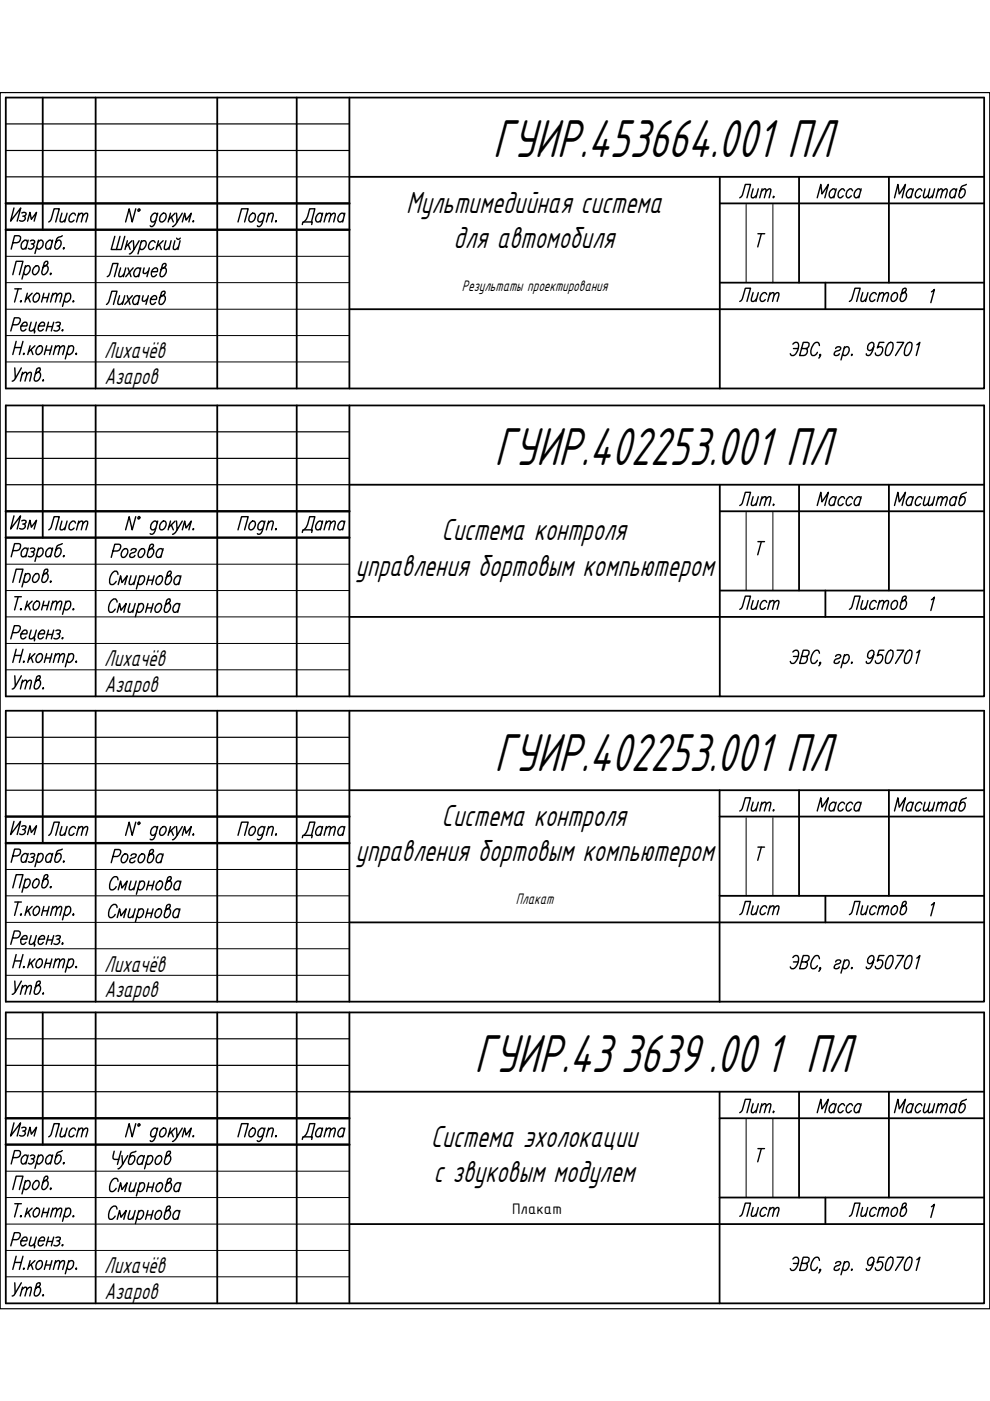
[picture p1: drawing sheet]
<svg xmlns="http://www.w3.org/2000/svg" width="210mm" height="297mm" viewBox="0 0 210 297" stroke-linecap="round" stroke-linejoin="round" font-family="sans-serif">
<g fill="none" stroke="#000" stroke-width=".38">
<path d="M1.2 20.7h207.5v61.7h-207.5zM9.1 20.7v28M20.3 20.7v61.7M46.1 20.7v61.7M62.9 20.7v61.7M74.1 20.7v61.7M74.1 37.5h134.6M152.6 37.5v44.9M169.4 37.5v22.4M188.5 37.5v22.4M152.6 43.1h56.1M152.6 59.9h56.1"/>
<path d="M175 59.9v5.7M74.1 65.6h134.6M1.2 86h207.5v61.6h-207.5zM9.1 86v28M20.3 86v61.6M46.1 86v61.6M62.9 86v61.6M74.1 86v61.6M74.1 102.8h134.6M152.6 102.8v44.8M152.6 108.4h56.1M169.4 102.8v22.4"/>
<path d="M188.5 102.8v22.4M74.1 130.8h134.6M152.6 125.2h56.1M175 125.2v5.6M1.2 150.7h207.5v61.7h-207.5zM9.1 150.7v28.1M20.3 150.7v61.7M46.1 150.7v61.7M62.9 150.7v61.7M74.1 150.7v61.7M74.1 167.5h134.6M152.6 167.5v44.9"/>
<path d="M152.6 173.1h56.1M169.4 167.5v22.4M188.5 167.5v22.4M74.1 195.6h134.6M152.6 189.9h56.1M175 189.9v5.7M1.2 214.7h207.5v61.6h-207.5zM9.1 214.7v28M20.3 214.7v61.6M46.1 214.7v61.6M62.9 214.7v61.6M74.1 214.7v61.6"/>
<path d="M74.1 231.5h134.6M152.6 231.5v44.8M152.6 237.1h56.1M169.4 231.5v22.4M188.5 231.5v22.4M74.1 259.5h134.6M152.6 253.9h56.1M175 253.9v5.6"/>
</g>
<g fill="none" stroke="#000" stroke-width=".21">
<path d="M1.2 59.9h72.9M1.2 54.3h72.9M158.2 43.3v16.6M163.9 43.3v16.6M1.2 65.6h72.9M1.2 76.7h72.9M1.2 71.1h72.9M1.2 119.6h72.9M158.2 108.6v16.6M163.9 108.6v16.6M1.2 130.8h72.9M1.2 125.2h72.9"/>
<path d="M1.2 136.4h72.9M1.2 142h72.9M158.2 173.4v16.5M163.9 173.4v16.5M1.2 195.6h72.9M1.2 189.9h72.9M1.2 184.3h72.9M1.2 206.8h72.9M1.2 201.2h72.9M158.2 237.3v16.6M163.9 237.3v16.6M1.2 259.5h72.9"/>
<path d="M1.2 253.9h72.9M1.2 248.3h72.9M1.2 270.7h72.9M1.2 265.1h72.9"/>
</g>
<g fill="none" stroke="#000" stroke-width=".3">
<path d="M2.7 58.2l.7-2.8h1.5l-.8 2.8M2.7 51.5h.9a.84 .84 0 0 0 .7-.6 .84 .84 0 0 0-.3-.9h-.9l-.7 2.8M5.3 56.8l.5-.5h.3a1.17 1.17 0 0 1-.8 1.9l-.3-.4M5.4 56.3l-.7 2.9M5.8 51.3l-.3-.4a1.17 1.17 0 0 0-.8 1.9h.4l.5-.4M6 50.9l-.5 1.9M6.4 51.1l.4-.2 .5 .2a.52 .52 0 0 1-.7 .6M6.9 51.7a.66 .66 0 0 1 0 .9 .66 .66 0 0 1-.9 0M7.5 56.5l.5-.2a1.17 1.17 0 0 1-.8 1.9 1.13 1.13 0 0 1 .3-1.7zM8 51.3l.6-.4h.2a1.14 1.14 0 0 1 .3 1.2 1.14 1.14 0 0 1-1 .7l-.3-.4M8.2 50.9l-.8 2.8M9.6 56.3h.3a1.17 1.17 0 0 1-.8 1.9l-.3-.5 .6-2 .3-.3h.4v.2a.89 .89 0 0 1-.7 .9l-.3 .3"/>
<path d="M10.6 58.1l.2-.2-.1 .3zM11 51.3l-.2-.4a1.17 1.17 0 0 0-.9 1.9h.4l.5-.4M11.2 50.9l-.5 1.9M13.2 50l-.8 .3-.4 .4-.4 1.6a.51 .51 0 0 0 .5 .5 1.18 1.18 0 0 0 .6-1.9h-.3l-.5 .4M13.4 52.6l.1-.1v.3zM22.7 58.7l.6-.6 .6-2.2h1.1l-.7 2.8M24.3 50.1l-.7 2.8h2.1l.8-2.8M25.4 50.1l-.7 2.8M25.6 56.8l-.4 1.7 .5 .2 .6-.6M26.7 56.8l-.5 1.9M27 51l-.5 1.9M27.1 56.8l.7 1.9"/>
<path d="M27.2 51.8l.4 1.1M28 51l-1.4 1.4M28.2 56.8l-1.5 1.9M28.3 51l.1 1.9 1.1-1.9M28.4 52.9a1.3 1.3 0 0 1-1 .9M28.8 44.3l-.8 2.8-.6-2.8-.8 2.8M29.3 44.4l.2-.1 .1 .2-.2 .3-.2-.3zM29.8 57.2l-.2-.3a.91 .91 0 0 0-1.2 1v.3l.3 .5 .5-.2 .3-.3M29.8 56.8l-.4 1.9M29.9 51.4a.64 .64 0 0 1 1-.2 1.23 1.23 0 0 1-1 1.7l-.3-.4M30 51l-.7 2.8M30.6 56.8l-.2 1.1 .1 .1 .6-.1 .4-.5"/>
<path d="M31.7 56.8l-.5 1.9M32.1 57.6h1.3a.55 .55 0 0 0-.3-.8 1.14 1.14 0 0 0-.8 1.9h.4l.5-.5M32.9 51.4l-.1-.2a.91 .91 0 0 0-1.3 .9v.4l.3 .4 .5-.1 .3-.3M33.3 45.6l-.3-.4a1.14 1.14 0 0 0-.8 1.9h.4l.5-.4M33.4 45.2l-.5 2.2a.88 .88 0 0 1-.9 .6l-.2-.1M33.6 51l-.5 1.9M33.8 51.8l.4 1.1M34.1 45.6l.5-.4h.3a1.13 1.13 0 0 1 .2 1.2 1.13 1.13 0 0 1-1 .7 .76 .76 0 0 1-.2-1.1zM34.6 51l-1.4 1.4M34.7 56.8h.3a1.14 1.14 0 0 1-.8 1.9l-.3-.6 .6-2 .3-.2 .4 .1a.89 .89 0 0 1-.8 .9l-.2 .3M35.2 51l-.4 1.8 .5 .1 .6-.5M36.2 45.2l-.6 1.9"/>
<path d="M36.3 51l-.5 1.9M36.3 46l.4 1.1M37.1 51l-.4 1.8 .5 .1 .6-.5M37.1 45.2l-1.3 1.4M37.4 45.2l.1 1.9 1.2-1.9M37.5 50.5v.1a.44 .44 0 0 0 .7-.1M37.5 47.1l-.3 .5-.6 .4M38.2 51l-.5 1.9M38.7 47.1l.5-1.9 .3 1.5 1.1-1.5-.6 1.9M41 46.8l-.1 .3zM50.5 47.1l.7-2.8h1.4l-.7 2.8M53 45.6l.6-.4h.2a1.13 1.13 0 0 1 .2 1.2 1.13 1.13 0 0 1-1 .7 .76 .76 0 0 1-.2-1.1z"/>
<path d="M56 45.6l-.2-.4a1.14 1.14 0 0 0-.9 1.9h.3l.6-.4M56.2 45.2l-.6 2.2a.88 .88 0 0 1-.9 .6l-.1-.1M56.8 45.7l.6-.5 .5 .1-.3 1.8M57 45.2l-.5 1.9M58.4 46.9l.1-.1v.3zM160.7 49.6h1.4M161.4 49.6l-.7 2.8M2.7 68.9h.9a.99 .99 0 0 0 .6-1.4l-1.2-.1-.7 2.8M3.1 73.7h1.4M3.1 78l.2 2.2M3.1 61.2h1.4M3.4 72.4l-.7 2.8"/>
<path d="M3.9 61.2l-.8 2.8M4.3 63.9l.2-.1-.1 .2zM4.5 69.1h1.2a.59 .59 0 0 0-.2-.8 1.14 1.14 0 0 0-.8 1.9h.3l.5-.4M4.5 78l-1.2 2.2-.4 .5-.3 .1M4.7 79.4l.6-.5 .4 .2-.4 1.7M4.8 78.9l-.5 1.9M4.9 72.4l-.8 2.8M5 75l.1-.1-.1 .3zM5.7 79.4l.6-.5 .3 .2-.3 1.7M5.8 62.2l-.5 1.8M6 63l.4 1M6.4 73.3l-.5 1.9"/>
<path d="M6.6 68.3l-.4 1.7 .5 .2 .6-.5M6.6 74.1l.4 1.1M6.8 62.2l-1.3 1.3M7.4 73.3l-1.3 1.3M7.6 62.3l.5-.1a1.14 1.14 0 0 1-.8 1.8 1.18 1.18 0 0 1 .3-1.7zM7.7 68.3l-.5 1.9h.2l-.1 .4M7.9 73.7l.5-.4h.3a1.14 1.14 0 0 1-.8 1.9 .93 .93 0 0 1 0-1.5zM8 78.9h.3a1.14 1.14 0 0 1-.8 1.9l-.3-.6 .6-1.9 .4-.3 .3 .1a.84 .84 0 0 1-.8 1l-.2 .2M8.2 69.1h1.2a.55 .55 0 0 0-.2-.8 1.14 1.14 0 0 0-.8 1.9h.3l.5-.4M9.1 63.1h1.1M9.3 62.2l-.5 1.8M9.7 74.2h1.1"/>
<path d="M9.9 73.3l-.5 1.9M10 69.2h1.1M10.3 68.3l-.5 1.9M10.4 62.2l-.5 1.8M11 73.3l-.5 1.9M11 62.7l.7-.5 .4 .1-.4 1.7M11.2 62.2l-.5 1.8M11.4 68.3l-.5 1.9M11.7 73.8l.6-.5 .4 .1-.4 1.8M11.8 73.3l-.5 1.9M11.9 68.4l.3-.1 .6 .1a.56 .56 0 0 1-.7 .7M12.1 62.7l.6-.5 .4 .1-.4 1.7"/>
<path d="M12.4 69.1a.58 .58 0 0 1 .2 .7 .58 .58 0 0 1-.5 .4l-.7-.2M12.7 73.8l.6-.5 .4 .1-.4 1.8M13.1 70l.2-.1v.1l-.1 .2zM13.9 62.6l.5-.4h.3a1.14 1.14 0 0 1-.8 1.8l-.3-.3M14 62.2l-.7 2.8M14.5 73.7a.64 .64 0 0 1 1-.3 1.23 1.23 0 0 1-1 1.8l-.3-.4M14.6 73.3l-.8 2.8M15.6 63.8l.1 .1-.2 .1zM16 75l.2-.1 .1 .1-.2 .2zM168.1 73a.65 .65 0 0 1 .6-.4 .65 .65 0 0 1 .6 .4v.6l-.4 1.1a.72 .72 0 0 1-.6 .7 .72 .72 0 0 1-.7-.4M168.2 73.9h1M169.9 73.9l1.2 .1a.98 .98 0 0 1-.7 1.4h-.9l.8-2.8h.9l.2 .1 .1 .4a.81 .81 0 0 1-.6 .8"/>
<path d="M173.7 73.3v-.3a.72 .72 0 0 0-.8-.4 .72 .72 0 0 0-.6 .7 1.55 1.55 0 0 0 0 2.1 .96 .96 0 0 0 1-.7M174 75.3l-.1 .1-.1-.1 .1-.2 .1 .2-.4 .6M177.2 73.9a.71 .71 0 0 1 1-.3l.1 .3a1.53 1.53 0 0 1-1.2 .7l-.2 .7a.75 .75 0 0 0 1.1-.3M178.9 73.9l.6-.4h.2a1.14 1.14 0 0 1-.8 1.9l-.3-.4M179.1 73.5l-.8 2.8M180.5 75.3l.1-.2v.3zM185.3 73.5a.83 .83 0 0 1-1.2 .7 .99 .99 0 0 1 0-1.1 .99 .99 0 0 1 1.1-.4 2.65 2.65 0 0 1-.7 2.6l-.5 .1-.3-.1v-.3M187.4 72.6h-1l-.4 1.2a.68 .68 0 0 1 1.2 .1 1.12 1.12 0 0 1-1.5 1.4l-.1-.5M188.5 72.7l.5-.1a1.2 1.2 0 0 1 .2 1.6l-.6 1.1-.3 .1-.5-.1a3.2 3.2 0 0 1 .7-2.6zM190.2 72.6h1.4l-1.7 2.8M192.5 72.7l.3-.1 .5 .1a3.2 3.2 0 0 1-.7 2.6l-.3 .1-.5-.1a3.2 3.2 0 0 1 .7-2.6zM194.4 73.1l.6-.5-.7 2.8"/>
<path d="M197.5 61.9l.6-.5-.7 2.8M9.1 80.7l.1-.2-.1 .3zM2.7 116.7h.9a.98 .98 0 0 0 .7-1.3l-1.2-.1-.7 2.8M5.8 116.6l-.3-.4a1.14 1.14 0 0 0-.8 1.9h.4l.5-.4M6 116.2l-.5 1.9M6.4 116.3l.4-.1 .5 .1a.53 .53 0 0 1-.1 .6 .53 .53 0 0 1-.6 .1M6.9 117l.2 .1a.7 .7 0 0 1-.2 .9 .7 .7 0 0 1-.9-.1M8 116.6l.6-.4h.2a1.1 1.1 0 0 1 .3 1.2 1.1 1.1 0 0 1-1 .7l-.3-.4M8.2 116.2l-.8 2.8M11 116.6l-.2-.4a1.14 1.14 0 0 0-.9 1.9h.4l.5-.4M11.2 116.2l-.5 1.9M13.2 115.3l-1 .4-.2 .2-.4 1.6 .3 .6a1.13 1.13 0 0 0 .9-.7 1.13 1.13 0 0 0-.1-1.2h-.3l-.5 .4"/>
<path d="M13.4 117.9l.1-.1v.3zM28.8 109.5l-.8 2.8-.6-2.8-.8 2.8M29.3 109.6l.2-.1 .1 .3-.2 .2-.2-.2zM33.3 110.9l-.3-.4a1.14 1.14 0 0 0-.8 1.8h.4l.5-.3M33.4 110.5l-.5 2.1a.79 .79 0 0 1-.9 .7l-.2-.2M34.1 110.9l.5-.4h.3a1.14 1.14 0 0 1-.8 1.8 .9 .9 0 0 1 0-1.4zM36.2 110.5l-.6 1.8M36.3 111.3l.4 1M37.1 110.5l-1.3 1.3M37.4 110.5l.1 1.8 1.2-1.8M37.5 112.3a1.3 1.3 0 0 1-.9 1M38.7 112.3l.5-1.8 .3 1.5 1.1-1.5-.6 1.8"/>
<path d="M41 112.1l-.1 .2zM50.5 112.3l.7-2.8h1.4l-.7 2.8M53 110.9l.6-.4h.2a1.14 1.14 0 0 1-.8 1.8 .9 .9 0 0 1 0-1.4zM56 110.9l-.2-.4a1.14 1.14 0 0 0-.9 1.8h.3l.6-.3M56.2 110.5l-.6 2.1a.8 .8 0 0 1-.9 .7l-.1-.2M56.8 111l.6-.5 .5 .1-.3 1.7M57 110.5l-.5 1.8M58.4 112.2l.1-.1v.2zM160.7 114.8h1.4M161.4 114.8l-.7 2.8M2.7 134.1h.9a.99 .99 0 0 0 .6-1.3l-1.2-.1-.7 2.8M2.7 123.5l.7-2.8h1.5l-.8 2.8"/>
<path d="M3.1 139h1.4M3.1 126.5h1.4M3.4 137.7l-.7 2.7M3.9 126.5l-.8 2.8M4.3 129.2l.2-.1-.1 .2zM4.5 134.4h1.2a.59 .59 0 0 0-.2-.8 1.14 1.14 0 0 0-.8 1.9h.3l.5-.4M4.9 137.7l-.8 2.7M5.3 122l.2-.3 .6-.1a1.13 1.13 0 0 1 .2 1.2 1.13 1.13 0 0 1-1 .7l-.3-.4M5.4 121.6l-.7 2.8M5.8 127.5l-.5 1.8M6 128.3l.4 1M6.4 138.6l-.5 1.8"/>
<path d="M6.6 133.6l-.4 1.7 .5 .2 .6-.6M6.6 139.4l.4 1M6.8 127.5l-1.3 1.3M7.3 127.8l.5-.3h.3a1.14 1.14 0 0 1-.8 1.8 1.02 1.02 0 0 1 0-1.5zM7.4 138.6l-1.3 1.3M7.5 121.7l.5-.1a1.13 1.13 0 0 1 .2 1.2 1.13 1.13 0 0 1-1 .7 1.13 1.13 0 0 1 .3-1.8zM7.7 133.6l-.5 1.9h.2l-.1 .4M7.9 139l.5-.4h.3a1.14 1.14 0 0 1-.8 1.8 .99 .99 0 0 1 0-1.4zM8.2 134.4h1.2a.55 .55 0 0 0-.2-.8 1.14 1.14 0 0 0-.8 1.9h.3l.5-.4M9.1 128.4h1.1M9.3 127.5l-.5 1.8M9.6 121.6h.3a1.13 1.13 0 0 1 .2 1.2 1.13 1.13 0 0 1-1 .7l-.3-.5 .6-2 .3-.3h.4v.1a.84 .84 0 0 1-.7 .9l-.3 .3"/>
<path d="M9.7 139.5h1.1M9.9 138.6l-.5 1.8M10 134.5h1.1M10.3 133.6l-.5 1.9M10.4 127.5l-.5 1.8M10.6 123.3l.2-.1-.1 .3zM11 138.6l-.5 1.8M11 128l.7-.5 .4 .1-.4 1.7M11.2 127.5l-.5 1.8M11.4 133.6l-.5 1.9M11.7 139.1l.6-.5 .4 .1-.4 1.7M11.8 138.6l-.5 1.8"/>
<path d="M11.9 133.7l.3-.1 .6 .1a.56 .56 0 0 1-.7 .7M12.1 128l.6-.5 .4 .1-.4 1.7M12.4 134.4a.58 .58 0 0 1 .2 .6 .58 .58 0 0 1-.5 .5l-.7-.2M12.7 139.1l.6-.5 .4 .1-.4 1.7M13.1 135.3l.2-.1-.1 .3zM13.9 127.8l.5-.3h.3a1.11 1.11 0 0 1 .2 1.1 1.11 1.11 0 0 1-1 .7l-.3-.4M14 127.5l-.7 2.7M14.5 139a.64 .64 0 0 1 1-.3 1.23 1.23 0 0 1-1 1.7l-.3-.4M14.6 138.6l-.8 2.8M15.5 129.2l.1-.1 .1 .1-.2 .1zM24.8 127.7l-.3-.7a1.76 1.76 0 0 0-1.5 2.1l.3 .7a1.04 1.04 0 0 0 1.1-.7M24.8 129.8l.6-1.8 .3 1.4 1.1-1.4-.6 1.8"/>
<path d="M25 121.8l-.3-.7a1.76 1.76 0 0 0-1.5 2.2l.3 .6a1.04 1.04 0 0 0 1.1-.6M25.1 123.9l.5-1.8 .3 1.4 1.1-1.4-.5 1.8M27.6 128l-.4 1.7 .4 .1 .7-.5M27.8 122.1l-.4 1.7 .5 .1 .6-.5M28.7 128l-.5 1.8M28.9 122.1l-.5 1.8M29.3 128.3l.5-.3h.3a1.14 1.14 0 0 1-.8 1.8l-.3-.4M29.5 128l-.8 2.8M29.5 122.5a.64 .64 0 0 1 1-.3 1.23 1.23 0 0 1-1 1.7l-.2-.4M29.7 122.1l-.8 2.8M31.1 128.9h1.1M31.3 123h1.1"/>
<path d="M31.4 128l-.5 1.8M31.6 122.1l-.5 1.8M32.5 128l-.5 1.8M32.7 122.1l-.5 1.8M33.4 122.5a.64 .64 0 0 1 .9-.3 1.23 1.23 0 0 1-.9 1.7 .96 .96 0 0 1 0-1.4zM33.4 128.1l.6-.1a1.14 1.14 0 0 1-.9 1.8 1.13 1.13 0 0 1 .3-1.7zM35.6 128h.3a1.14 1.14 0 0 1-.8 1.8l-.3-.5 .5-2 .4-.3h.3l.1 .2a.89 .89 0 0 1-.8 .9l-.2 .2M35.8 122.1h.3a1.14 1.14 0 0 1-.8 1.8l-.3-.5 .6-2 .3-.3h.3l.1 .2a.89 .89 0 0 1-.8 .9l-.2 .3M38.1 128.3l-.2-.2a.91 .91 0 0 0-1.2 .9v.4l.3 .4 .5-.1 .3-.3M38.1 128l-.4 1.8M38.3 122.5l-.2-.3a.91 .91 0 0 0-1.2 .9v.4l.3 .4 .5-.1 .3-.3M38.4 122.1l-.5 1.8"/>
<path d="M168.1 138.2a.65 .65 0 0 1 .6-.3 .65 .65 0 0 1 .6 .3v.3a2.5 2.5 0 0 1-1.1 2.2h-.3l-.3-.5M168.2 139.2h1M169.9 139.2l1.2 .1a1.05 1.05 0 0 1-.7 1.4h-.9l.8-2.8h.9l.2 .1 .1 .4a.81 .81 0 0 1-.6 .8M173.7 138.5v-.3a.72 .72 0 0 0-.8-.3 .72 .72 0 0 0-.6 .6 1.6 1.6 0 0 0 0 2.2 .96 .96 0 0 0 1-.7M177.2 139.2a.71 .71 0 0 1 1-.3l.1 .3a1.53 1.53 0 0 1-1.2 .7l-.2 .6a.72 .72 0 0 0 1.1-.3M178.9 139.2l.6-.4h.2a1.14 1.14 0 0 1-.8 1.9l-.3-.5M179.1 138.8l-.8 2.8M185.3 138.8a.83 .83 0 0 1-1.2 .6 .97 .97 0 0 1 0-1.1 .97 .97 0 0 1 1.1-.3 2.65 2.65 0 0 1-.7 2.5l-.5 .2-.3-.2v-.3M187.4 137.9h-1l-.4 1.2a.68 .68 0 0 1 1.2 .1 1.14 1.14 0 0 1-1.5 1.3l-.1-.4M188.5 138l.3-.1 .5 .1a2.78 2.78 0 0 1-.7 2.5l-.3 .2-.5-.2a3.1 3.1 0 0 1 .7-2.5zM190.2 137.9h1.4l-1.7 2.8M192.5 138l.3-.1 .5 .1a3.2 3.2 0 0 1-.7 2.5l-.3 .2-.5-.2a3.1 3.1 0 0 1 .7-2.5z"/>
<path d="M194.4 138.4l.6-.5-.7 2.8M197.5 127.2l.6-.6-.7 2.8M3.1 143.3l.2 2.2M4.5 143.3l-1.2 2.2-.4 .5-.3 .1M4.7 144.7l.6-.5 .4 .1-.4 1.8M4.8 144.2l-.5 1.9M5 140.3l.1-.1-.1 .2zM5.7 144.7l.6-.5 .3 .1-.3 1.8M8 144.2h.3a1.14 1.14 0 0 1-.8 1.9l-.3-.6 .6-2 .4-.2 .3 .1a.89 .89 0 0 1-.8 .9l-.2 .3M9.1 146l.1-.2-.1 .3zM16 140.3l.2-.1 .1 .1-.2 .1zM174 140.5l-.1 .2-.1-.2 .1-.1 .1 .1-.4 .7"/>
<path d="M180.5 140.5l.1-.1v.3zM28.8 174.3l-.8 2.8-.6-2.8-.8 2.8M29.3 174.4l.2-.1 .1 .3-.2 .2-.2-.3zM33.3 175.6l-.3-.4a1.14 1.14 0 0 0-.8 1.9l.6-.1 .2-.3M33.4 175.2l-.8 2.6-.3 .2-.5-.1M34.1 175.6l.5-.4h.3a1.14 1.14 0 0 1-.8 1.9 .96 .96 0 0 1 0-1.5zM36.2 175.2l-.6 1.9M36.3 176.1l.4 1M37.1 175.2l-1.3 1.4M37.4 175.2l.1 1.9 1.2-1.9M38.7 177.1l.5-1.9 .3 1.5 1.1-1.5-.6 1.9M41 176.8l-.1 .3z"/>
<path d="M50.5 177.1l.7-2.8h1.4l-.7 2.8M53 175.6l.6-.4h.2a1.14 1.14 0 0 1-.8 1.9 .96 .96 0 0 1 0-1.5zM56 175.6l-.2-.4a1.14 1.14 0 0 0-.9 1.9l.6-.1 .3-.3M56.2 175.2l-.8 2.6a.53 .53 0 0 1-.8 .1M56.8 175.8l.6-.6 .5 .2-.3 1.7M57 175.2l-.5 1.9M58.5 176.8v.3zM160.7 179.6h1.4M161.4 179.6l-.7 2.8M2.7 198.9h.9a.84 .84 0 0 0 .6-.6 .84 .84 0 0 0-.3-.9h-.9l-.7 2.8M2.7 188.2l.7-2.8h1.5l-.8 2.8M2.7 181.5h.9a.81 .81 0 0 0 .7-.6 .81 .81 0 0 0-.3-.9h-.9l-.7 2.8"/>
<path d="M3.1 191.2h1.4M3.9 191.2l-.8 2.9M4.3 193.9l.2-.1v.1l-.1 .2zM4.5 199.1h1.2a.48 .48 0 0 0 0-.5 .48 .48 0 0 0-.5-.2 1.19 1.19 0 0 0-.5 1.8h.3l.5-.4M5.3 186.8a.64 .64 0 0 1 1-.3 1.23 1.23 0 0 1-1 1.7l-.3-.4M5.4 186.4l-.7 2.8M5.8 192.2l-.5 1.9M5.8 181.3l-.3-.3a1.14 1.14 0 0 0-.8 1.8h.4l.5-.4M6 181l-.5 1.8M6 193l.4 1.1M6.4 181.1l.4-.1 .5 .1-.1 .5-.6 .2M6.6 198.4l-.4 1.7 .5 .1 .6-.5"/>
<path d="M6.8 192.2l-1.3 1.3M6.9 181.8l.3 .2a.75 .75 0 0 1-.4 .7 .75 .75 0 0 1-.8 0M7.2 186.8a.64 .64 0 0 1 1-.3 1.23 1.23 0 0 1-1 1.7 .96 .96 0 0 1 0-1.4zM7.3 192.6l.5-.4h.3a1.17 1.17 0 0 1-.8 1.9 1.06 1.06 0 0 1 0-1.5zM7.7 198.4l-.5 1.8h.2l-.1 .4M8 181.3l.6-.3h.2a1.14 1.14 0 0 1-.8 1.8l-.2-.4M8.2 199.1h1.2a.52 .52 0 0 0-.2-.7 1.13 1.13 0 0 0-1 .6 1.13 1.13 0 0 0 .2 1.2l.5-.1 .3-.3M8.2 181l-.8 2.8M9.1 193.1h1.1M9.3 192.2l-.5 1.9M9.6 186.4h.3a1.14 1.14 0 0 1-.8 1.8l-.3-.5 .6-2 .3-.3 .4 .2a.89 .89 0 0 1-.7 .9l-.3 .3M10 199.3h1.1"/>
<path d="M10.3 198.4l-.5 1.8M10.4 192.2l-.5 1.9M10.6 188.1l.2-.1-.1 .2zM11 181.3l-.2-.3a1.14 1.14 0 0 0-.9 1.8h.4l.5-.4M11 192.7l.7-.5 .4 .1-.4 1.8M11.2 181l-.5 1.8M11.2 192.2l-.5 1.9M11.4 198.4l-.5 1.8M11.9 198.5l.3-.1 .6 .1-.2 .5-.5 .1M12.1 192.7l.6-.5 .4 .1-.4 1.8M12.4 199.1a.61 .61 0 0 1 .2 .7 .61 .61 0 0 1-.5 .4l-.7-.1M13.2 180l-1 .4-.2 .3-.4 1.6 .3 .5a1.14 1.14 0 0 0 .8-1.8h-.3l-.5 .3"/>
<path d="M13.3 199.9l-.1 .3-.1-.1zM13.4 182.7l.1-.1v.2zM13.9 192.6l.5-.4h.3a1.14 1.14 0 0 1 .2 1.2 1.14 1.14 0 0 1-1 .7l-.3-.4M14 192.2l-.7 2.8M15.5 193.9l.1-.1 .1 .1-.2 .2zM24.8 192.4v-.3a.75 .75 0 0 0-.8-.3 .75 .75 0 0 0-.6 .6l-.2 .4a1.61 1.61 0 0 0 .1 1.7 1.04 1.04 0 0 0 1.1-.6M24.8 194.5l.6-1.8 .3 1.5 1.1-1.5-.6 1.8M25 186.5v-.2a.72 .72 0 0 0-.8-.4 .72 .72 0 0 0-.6 .6l-.4 1.1a.72 .72 0 0 0 .8 1.1l.6-.7M25.1 188.7l.5-1.9 .3 1.5 1.1-1.5-.5 1.9M27.6 192.7l-.4 1.7 .4 .1 .7-.5M27.8 186.8l-.4 1.7 .5 .2 .6-.5M28.7 192.7l-.5 1.8"/>
<path d="M28.9 186.8l-.5 1.9M29.3 193.1l.5-.4h.3a1.14 1.14 0 0 1-.8 1.8l-.3-.3M29.5 192.7l-.8 2.8M29.5 187.2a.64 .64 0 0 1 1-.3 1.23 1.23 0 0 1-1 1.8l-.2-.4M29.7 186.8l-.8 2.8M31.1 193.6h1.1M31.3 187.7h1.1M31.4 192.7l-.5 1.8M31.6 186.8l-.5 1.9M32.5 192.7l-.5 1.8M32.7 186.8l-.5 1.9M33.1 193.1a.64 .64 0 0 1 1-.3 1.23 1.23 0 0 1-1 1.7 .93 .93 0 0 1 0-1.4z"/>
<path d="M33.4 187.2a.64 .64 0 0 1 .9-.3 1.23 1.23 0 0 1-.9 1.8 .93 .93 0 0 1 0-1.5zM35.6 192.7h.3a1.14 1.14 0 0 1-.8 1.8l-.3-.5 .5-2 .4-.2h.3l.1 .1a.84 .84 0 0 1-.8 .9l-.2 .3M35.8 186.8h.3a1.14 1.14 0 0 1-.8 1.9l-.3-.5 .6-2.1 .3-.2 .4 .1a.84 .84 0 0 1-.8 .9l-.2 .3M38.1 193.1l-.2-.3a.91 .91 0 0 0-1.2 .9l.1 .7a.64 .64 0 0 0 1-.2M38.1 192.7l-.4 1.8M38.3 187.2l-.2-.3a.91 .91 0 0 0-1.2 1l.1 .6a.64 .64 0 0 0 1-.2M38.4 186.8l-.6 1.9M197.5 191.9l.6-.5-.7 2.8M3.1 203.7h1.4M3.1 208l.2 2.3M3.4 202.4l-.7 2.8M4.5 208l-1.2 2.3-.7 .5"/>
<path d="M4.7 209.5l.6-.6 .4 .2-.4 1.7M4.8 208.9l-.5 1.9M4.9 202.4l-.8 2.8M5 205l.1-.1-.1 .3zM5.7 209.5l.6-.6 .3 .2-.3 1.7M6.4 203.3l-.5 1.9M6.6 204.1l.4 1.1M7.4 203.3l-1.3 1.4M8 208.9h.3a1.14 1.14 0 0 1-.8 1.9l-.3-.5 .6-2 .4-.3 .3 .1a.84 .84 0 0 1-.8 1l-.2 .3M8.2 203.4l.5-.1a1.14 1.14 0 0 1-.8 1.9 1.13 1.13 0 0 1 .3-1.8zM9.1 210.7l.1-.1-.1 .2zM9.7 204.2h1.1"/>
<path d="M9.9 203.3l-.5 1.9M11 203.3l-.5 1.9M11.7 203.9l.6-.6 .4 .1-.4 1.8M11.8 203.3l-.5 1.9M12.7 203.9l.6-.6 .4 .1-.4 1.8M14.5 203.7l.3-.3 .5-.1a1.14 1.14 0 0 1-.8 1.9l-.3-.4M14.6 203.3l-.8 2.8M16 205l.2-.1 .1 .1-.2 .2zM168.1 203a.69 .69 0 0 1 1.1-.3 2.27 2.27 0 0 1-1 2.7h-.3l-.3-.4M168.2 203.9h1M169.9 203.9l1.2 .2a.99 .99 0 0 1-.7 1.3h-.9l.8-2.8h.9l.3 .2a.92 .92 0 0 1-.6 1.1M173.7 203.3v-.3a.71 .71 0 0 0-.8-.4 .71 .71 0 0 0-.6 .7 1.52 1.52 0 0 0 0 2.1 .98 .98 0 0 0 1-.6"/>
<path d="M174 205.3l-.1 .1-.1-.1 .1-.2 .1 .2-.4 .6M177.2 203.9a.69 .69 0 0 1 1-.2l.1 .2-.2 .3a1.35 1.35 0 0 0-1.2 .7v.4a.75 .75 0 0 0 1.1-.3M178.9 203.9l.6-.4h.2a1.14 1.14 0 0 1-.8 1.9l-.3-.4M179.1 203.5l-.8 2.8M180.5 205.3l.1-.2v.3zM185.3 203.5a.83 .83 0 0 1-1.2 .7 1 1 0 0 1 0-1.1 1 1 0 0 1 1.1-.4 2.65 2.65 0 0 1-.7 2.6l-.5 .1-.3-.1v-.3M187.4 202.6h-1l-.4 1.2a.66 .66 0 0 1 1.2 .1 1.1 1.1 0 0 1-1.5 1.4l-.1-.4M188.5 202.7l.3-.1 .5 .1a2.78 2.78 0 0 1-.7 2.6l-.3 .1-.5-.1a3.2 3.2 0 0 1 .7-2.6zM190.2 202.6h1.4l-1.7 2.8M192.5 202.7l.3-.1 .5 .1a3.2 3.2 0 0 1-.7 2.6l-.3 .1-.5-.1a3.2 3.2 0 0 1 .7-2.6zM194.4 203.1l.6-.5-.7 2.8M28.8 238.2l-.8 2.8-.6-2.8-.8 2.8"/>
<path d="M29.3 238.3h.2l.1 .2-.2 .3-.2-.3zM33.3 239.6l-.3-.4a1.14 1.14 0 0 0-.8 1.8h.3l.5-.3M33.4 239.2l-.5 2.1a.88 .88 0 0 1-.9 .7l-.2-.2M34.4 239.3l.5-.1a1.13 1.13 0 0 1 .2 1.2 1.13 1.13 0 0 1-1 .6 1.19 1.19 0 0 1 .3-1.7zM36.2 239.2l-.6 1.8M36.3 240l.4 1M37.1 239.2l-1.3 1.3M37.4 239.2l.1 1.8 1.2-1.8M53 239.6l.6-.4h.2a1.13 1.13 0 0 1 .2 1.2 1.13 1.13 0 0 1-1 .6 .76 .76 0 0 1-.2-1zM56 239.6l-.2-.4a1.14 1.14 0 0 0-.9 1.8h.3l.6-.3M56.2 239.2l-.6 2.1a.88 .88 0 0 1-.9 .7l-.2-.2M56.8 239.7l.6-.5 .5 .1-.3 1.7"/>
<path d="M57 239.2l-.5 1.8M2.7 252.2l.7-2.8h1.5l-.8 2.8M2.7 245.4h.9a.84 .84 0 0 0 .7-.6 .84 .84 0 0 0-.3-.8h-.9l-.7 2.8M3.1 255.2h1.4M3.9 255.2l-.8 2.8M4.3 257.9l.2-.1-.1 .2zM5.3 250.7l.5-.4h.3a1.17 1.17 0 0 1-.8 1.9l-.3-.4M5.4 250.3l-.7 2.8M5.8 256.1l-.5 1.9M5.8 245.3l-.3-.4a1.17 1.17 0 0 0-.8 1.9h.4l.5-.4M6 244.9l-.5 1.9M6 256.9l.4 1.1"/>
<path d="M6.4 245.1l.4-.2 .5 .2a.52 .52 0 0 1-.7 .6M6.8 256.1l-1.3 1.4M6.9 245.7a.66 .66 0 0 1 0 .9 .66 .66 0 0 1-.9 0M7.2 250.7l.5-.4h.3a1.17 1.17 0 0 1-.8 1.9 .96 .96 0 0 1 0-1.5zM7.3 256.6l.5-.5h.3a1.14 1.14 0 0 1-.8 1.9 .98 .98 0 0 1 0-1.4zM8 245.3l.6-.4h.2a1.17 1.17 0 0 1-.8 1.9l-.2-.4M8.2 244.9l-.8 2.8M9.1 257.1h1.1M9.3 256.1l-.5 1.9M9.6 250.3h.3a1.17 1.17 0 0 1-.8 1.9l-.3-.5 .6-2 .3-.3h.3l.1 .1a.89 .89 0 0 1-.7 1l-.3 .2M10.4 256.1l-.5 1.9M10.6 252l.2-.1v.1l-.1 .2z"/>
<path d="M11 245.3l-.2-.4a1.17 1.17 0 0 0-.9 1.9h.4l.5-.4M11 256.7l.7-.6 .4 .2-.4 1.7M11.2 244.9l-.5 1.9M11.2 256.1l-.5 1.9M12.1 256.7l.6-.6 .4 .2-.4 1.7M13.2 244l-1 .4-.2 .2-.4 1.6 .3 .6a1.17 1.17 0 0 0 .8-1.9h-.3l-.5 .4M13.4 246.6l.1-.1v.3zM13.9 256.6l.5-.5h.3a1.11 1.11 0 0 1 .2 1.2 1.11 1.11 0 0 1-1 .7l-.3-.4M14 256.1l-.7 2.8M15.6 257.8l.1 .1-.2 .1zM24.2 244.1l-.2 1v.5l.3 .2h.9M24.8 256.4v-.3a.72 .72 0 0 0-.8-.4 .72 .72 0 0 0-.6 .7l-.4 1.1a.74 .74 0 0 0 .7 1l.7-.7"/>
<path d="M24.8 258.5l.6-1.8 .3 1.4 1.1-1.4-.6 1.8M25 250.5v-.3a.72 .72 0 0 0-.8-.4 .72 .72 0 0 0-.6 .7l-.4 1.1a.74 .74 0 0 0 .8 1l.6-.6M25.1 252.6l.5-1.8 .3 1.4 1.1-1.4-.5 1.8M25.7 244.1l-.8 2.8M25.9 245l.1 1.9 1.1-1.9M26 246.9a1.3 1.3 0 0 1-1 .9M27.6 256.7l-.4 1.7 .4 .1 .7-.5M27.8 250.8l-.4 1.7 .5 .1 .6-.5M28.7 256.7l-.5 1.8M28.8 244.1l-1 .4-.2 .2-.4 1.6 .3 .6a1.14 1.14 0 0 0 .8-1.9h-.3l-.5 .4M28.9 250.8l-.5 1.8M29.3 257l.5-.3h.3a1.14 1.14 0 0 1-.8 1.8l-.3-.4"/>
<path d="M29.5 256.7l-.8 2.7M29.5 251.1a.64 .64 0 0 1 1-.2 1.23 1.23 0 0 1-1 1.7l-.2-.4M29.7 250.8l-.8 2.8M30.5 245.4l-.3-.4a1.14 1.14 0 0 0-.8 1.9l.5-.2 .3-.2M30.6 245l-.5 1.9M31.1 257.6h1.1M31.3 245.4a.64 .64 0 0 1 1-.3 1.23 1.23 0 0 1-1 1.8l-.3-.4M31.3 251.7h1.1M31.4 256.7l-.5 1.8M31.4 245l-.8 2.8M31.5 250.8l-.4 1.8M32.5 256.7l-.5 1.8"/>
<path d="M32.6 250.8l-.4 1.8M33.1 257a.64 .64 0 0 1 1-.2 1.23 1.23 0 0 1-1 1.7 .96 .96 0 0 1 0-1.5zM33.2 245.4a.64 .64 0 0 1 1-.3 1.23 1.23 0 0 1-1 1.8 .96 .96 0 0 1 0-1.5zM33.4 251.1a.64 .64 0 0 1 .9-.2 1.23 1.23 0 0 1-.9 1.7 .96 .96 0 0 1 0-1.5zM35.6 256.7h.3a1.14 1.14 0 0 1-.8 1.8l-.3-.5 .5-2 .4-.3h.3l.1 .1a.89 .89 0 0 1-.8 1l-.2 .2M35.6 245h.3a1.14 1.14 0 0 1-.8 1.9l-.3-.6 .6-2 .3-.2h.4v.1a.89 .89 0 0 1-.8 .9l-.2 .3M35.8 250.8h.3a1.14 1.14 0 0 1-.8 1.8l-.3-.5 .6-2 .3-.3 .4 .2a.89 .89 0 0 1-.8 .9l-.2 .2M37.5 241l-.3 .6-.6 .4M38.1 257l-.2-.2a.91 .91 0 0 0-1.2 .9v.4l.3 .4 .5-.1 .3-.3M38.1 256.7l-.4 1.8M38.3 251.1l-.2-.2a.91 .91 0 0 0-1.2 .9v.4l.3 .4 .5-.1 .3-.3M38.4 250.8l-.6 1.8"/>
<path d="M38.7 241l.5-1.8 .3 1.5 1.1-1.5-.6 1.8M40.9 240.9l.1-.1-.1 .2zM50.5 241l.7-2.8h1.4l-.7 2.8M58.4 240.9l.1-.1v.2zM160.7 243.5h1.4M161.4 243.5l-.7 2.8M197.5 255.8l.6-.5-.7 2.8M2.6 262.8h1a.99 .99 0 0 0 .6-1.3l-1.2-.1-.7 2.7M3.1 267.7h1.4M3.1 272l.1 2.2M3.4 266.3l-.7 2.8M4.5 263.1h1.2a.59 .59 0 0 0-.2-.8 1.14 1.14 0 0 0-.8 1.8h.3l.5-.3"/>
<path d="M4.5 272l-1.5 2.5-.4 .3M4.7 273.4l.6-.5 .4 .1-.4 1.8M4.8 272.9l-.5 1.9M4.9 266.3l-.8 2.8M5.1 268.9l-.1 .2zM5.7 273.4l.6-.5 .3 .1-.3 1.8M6.4 267.3l-.5 1.8M6.6 262.3l-.4 1.7 .5 .1 .6-.5M6.6 268.1l.4 1M7.4 267.3l-1.3 1.3M7.7 262.3l-.5 1.8h.2l-.1 .5M7.9 267.7l.5-.4h.3a1.14 1.14 0 0 1-.8 1.8 .76 .76 0 0 1-.2-1z"/>
<path d="M8 272.9h.3a1.14 1.14 0 0 1-.8 1.9l-.3-.6 .6-2 .4-.2 .3 .1a.84 .84 0 0 1-.8 .9l-.2 .3M8.2 263.1h1.2a.55 .55 0 0 0-.2-.8 1.14 1.14 0 0 0-.8 1.8h.3l.5-.3M9 274.6l.2-.1v.1l-.1 .2zM9.7 268.2h1.1M9.9 267.3l-.5 1.8M10 263.2h1.1M10.3 262.3l-.5 1.8M11 267.3l-.5 1.8M11.4 262.3l-.5 1.8M11.6 267.8l.7-.5 .4 .1-.4 1.7M11.8 267.3l-.5 1.8M11.9 262.4l.3-.1 .6 .1-.2 .6-.5 .1"/>
<path d="M12.4 263.1a.58 .58 0 0 1 .2 .6 .58 .58 0 0 1-.5 .4l-.7-.1M12.7 267.8l.6-.5 .4 .1-.4 1.7M13.1 264l.2-.1v.1l-.1 .1zM14.5 267.7a.64 .64 0 0 1 1-.3 1.23 1.23 0 0 1-1 1.7l-.3-.3M14.6 267.3l-.8 2.8M16.2 268.9l-.1 .2zM168.1 266.9l.5-.3h.4a1.55 1.55 0 0 1-.1 2.1 .72 .72 0 0 1-.6 .6 .72 .72 0 0 1-.7-.3M168.2 267.9h1M169.9 267.9l1.2 .1a1.05 1.05 0 0 1-.7 1.4h-.9l.8-2.8h.9l.3 .2a.86 .86 0 0 1-.6 1.1M173.7 267.2v-.3a.72 .72 0 0 0-.8-.3 .72 .72 0 0 0-.6 .6 1.55 1.55 0 0 0 0 2.2 .96 .96 0 0 0 1-.7M174 269.2l-.1 .2-.1-.2 .1-.1 .1 .1-.4 .7M177.2 267.9a.71 .71 0 0 1 1-.3l.1 .3a1.53 1.53 0 0 1-1.2 .6l-.2 .7a.75 .75 0 0 0 1.1-.2"/>
<path d="M178.9 267.9l.6-.4h.2a1.14 1.14 0 0 1-.8 1.9l-.3-.4M179.1 267.5l-.8 2.8M180.5 269.2l.1-.1v.3zM185.3 267.5a.83 .83 0 0 1-1.2 .7 .99 .99 0 0 1 0-1.2 .99 .99 0 0 1 1.1-.3 2.65 2.65 0 0 1-.7 2.5l-.5 .2-.3-.2v-.2M187.4 266.6h-1l-.4 1.1a.72 .72 0 0 1 1.2 .2 1.12 1.12 0 0 1-1.5 1.3l-.1-.4M188.5 266.7l.5-.1a1.2 1.2 0 0 1 .2 1.6l-.6 1-.3 .2-.5-.2a3.2 3.2 0 0 1 .7-2.5zM190.2 266.6h1.4l-1.7 2.8M192.5 266.7l.3-.1 .5 .1a3.2 3.2 0 0 1-.7 2.5l-.3 .2-.5-.2a2.78 2.78 0 0 1 .7-2.5zM194.4 267.1l.6-.5-.7 2.8"/>
</g>
<!-- layer: 0 -->
<g fill="none" stroke="#000" stroke-width=".25">
<path d="M0 19.6h209.8v257.9h-209.8zM1.2 31.9h72.9M1.2 26.3h72.9M1.2 37.5h72.9M1.2 97.2h72.9M1.2 91.6h72.9M152.6 82.4h.1M1.2 102.8h72.9M1.2 156.3h72.9M152.6 147.6h.1M1.2 161.9h72.9M1.2 167.5h72.9"/>
<path d="M152.6 212.4h.1M1.2 225.9h72.9M1.2 220.2h72.9M1.2 231.5h72.9M152.6 276.3h.1"/>
</g>
<path d="M1.2 48.7h72.9M1.2 43.1h72.9M1.2 114h72.9M1.2 108.4h72.9M1.2 178.8h72.9M1.2 173.1h72.9M1.2 237.1h72.9M1.2 242.7h72.9" fill="none" stroke="#000" stroke-width=".51"/>
<g font-size="12.6">
<text x="104.5" y="33.3">ГУИР.453664.001 ПЛ</text>
<text x="104.8" y="98.6">ГУИР.402253.001 ПЛ</text>
<text x="104.8" y="163.4">ГУИР.402253.001 ПЛ</text>
<text x="100.6" y="227.3">ГУИР.433639.001 ПЛ</text>
</g>
<g font-size="7.2">
<text x="86.1" y="45.2">Мультимедийная система</text>
<text x="96.2" y="52.6">для автомобиля</text>
<text x="93.6" y="114.6">Система контроля</text>
<text x="75.4" y="122">управления бортовым компьютером</text>
<text x="93.6" y="175.2">Система контроля</text>
<text x="75.4" y="182.7">управления бортовым компьютером</text>
<text x="91.3" y="243.1">Система эхолокации</text>
<text x="91.9" y="250.6">с звуковым модулем</text>
</g>
<g font-size="6.6">
<text x="62.8" y="48.7">Дата</text>
<text x="62.8" y="113.9">Дата</text>
<text x="62.8" y="178.9">Дата</text>
<text x="62.8" y="242.7">Дата</text>
</g>
<g font-size="6.2">
<text x="1.1" y="48">Изм</text>
<text x="155.6" y="43">Лит.</text>
<text x="172.2" y="43">Масса</text>
<text x="188.4" y="43">Масштаб</text>
<text x="9.2" y="48.3">Лист</text>
<text x="155.6" y="65.3">Лист</text>
<text x="178.9" y="65.3">Листов</text>
<text x="9.2" y="113.6">Лист</text>
<text x="155.6" y="108.3">Лит.</text>
<text x="172.2" y="108.3">Масса</text>
<text x="188.4" y="108.3">Масштаб</text>
<text x="155.6" y="130.5">Лист</text>
<text x="178.9" y="130.5">Листов</text>
<text x="155.6" y="173.2">Лит.</text>
<text x="172.2" y="173.2">Масса</text>
<text x="188.4" y="173.2">Масштаб</text>
<text x="1.1" y="178.2">Изм</text>
<text x="9.2" y="178.5">Лист</text>
<text x="22.2" y="184.1">Рогова</text>
<text x="155.6" y="195.1">Лист</text>
<text x="178.9" y="195.1">Листов</text>
<text x="155.6" y="237.1">Лит.</text>
<text x="172.2" y="237.1">Масса</text>
<text x="188.4" y="237.1">Масштаб</text>
<text x="1.1" y="242">Изм</text>
<text x="9.2" y="242.4">Лист</text>
</g>
<g font-size="5.7">
<text x="21.2" y="65.6">Лихачев</text>
<text x="1.1" y="113.2">Изм</text>
<text x="22.2" y="119.2">Рогова</text>
<text x="155.6" y="258.9">Лист</text>
<text x="178.9" y="258.9">Листов</text>
</g>
<g font-size="5.4">
<text x="22.1" y="75.9">Лихачёв</text>
<text x="22.1" y="81.4">Азаров</text>
<text x="22.1" y="141.2">Лихачёв</text>
<text x="22.1" y="146.6">Азаров</text>
<text x="22.1" y="206">Лихачёв</text>
<text x="22.1" y="211.4">Азаров</text>
<text x="22.1" y="269.9">Лихачёв</text>
<text x="22.1" y="275.3">Азаров</text>
</g>
<g font-size="3.6">
<text x="97.9" y="61.6">Результаты проектирования</text>
<text x="109.4" y="191.6">Плакат</text>
</g>
<text font-size="3.5" x="108.6" y="257.3">Плакат</text>
</svg>
